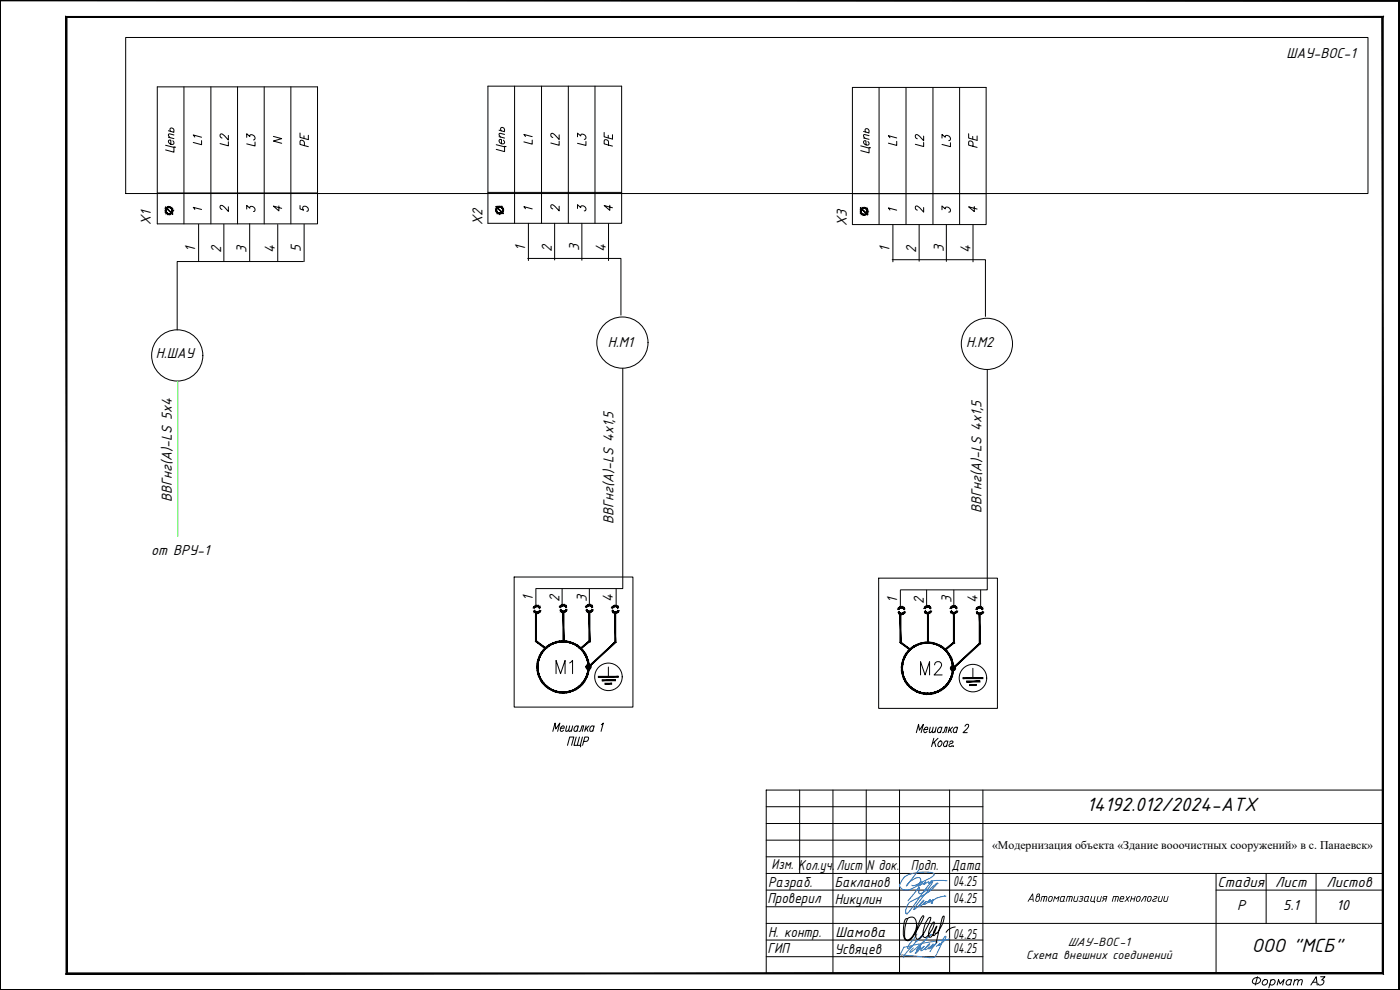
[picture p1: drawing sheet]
<svg xmlns="http://www.w3.org/2000/svg" width="420mm" height="297mm" viewBox="0 0 420 297" stroke-linecap="round" stroke-linejoin="round" font-family="sans-serif">
<!-- layer: 0 -->
<g fill="#000" stroke="#000" stroke-width=".3">
<path d="M176.6 200.1h.8l-.1 .3zM286 200.5h.8l-.1 .3z"/>
<path d="M0 .2h419.8zM0 .2h419.9z"/>
<path d="M419.8 .2v296.7zM419.9 .2v296.8z"/>
<path d="M50.7 62.1l.4 .2zM50.7 62.1l.4 .2zM50.3 62.2l.4-.1zM50.3 62.2l.4 .1zM50 62.4l.3-.2zM50 62.4l.4-.1zM50 62.4l.1 .2-.4 .2zM49.7 62.8l.4-.2zM49.7 62.8v.4zM49.9 62.9l-.2 .3zM49.7 63.2v.4zM49.8 63.2l-.1 .4zM49.7 63.6l.3 .4zM49.9 63.6l.1 .4zM50 64l.3 .2zM50.1 63.9l.2 .3zM50.4 64l.3 .3-.4-.1zM50.4 64l.3 .3zM50.7 64.1l.4 .1-.4 .1zM50.7 64.1l.4 .1v-.2zM51.1 64h.4l-.4 .2zM51.1 64h.4zM51.4 63.9l.3-.3zM51.6 63.6l-.2 .3 .3-.3zM51.8 63.2l-.1 .4h-.1zM51.6 63.2v.4l.2-.4zM51.7 62.8l.1 .4h-.2zM51.6 62.9v.3l.1-.4zM51.5 62.4l.2 .4-.1 .1zM51.5 62.4l.1 .5zM51.1 62.2l.3 .4zM51.1 62.2l.3 .4z"/>
<path d="M49.6 62.2l2.3 2zM49.7 62.1l2.2 2.1z"/>
<path d="M149.9 62h.5zM149.9 62l.4 .2zM149.5 62h.4zM149.5 62l.4 .1zM149.2 62.3l.4-.1zM149.2 62.3l.4-.1zM149.2 62.3l.1 .1-.3 .2zM149 62.6l.3-.2zM149 62.6l-.1 .4zM149.1 62.7l-.2 .3zM148.9 63l.1 .4zM149 63v.4zM149 63.4h.1l.1 .4zM149.1 63.4l.1 .4zM149.2 63.8l.3 .2zM149.3 63.7l.2 .3 .1-.1zM149.6 63.9l.3 .2-.4-.1zM149.6 63.9l.3 .2zM149.9 64h.5l-.5 .1zM149.9 64h.5zM150.3 63.9l.4-.1-.3 .2zM150.3 63.9l.4-.1zM150.6 63.7l.3-.3zM150.8 63.4l-.2 .3 .3-.3zM151 63l-.1 .4zM150.9 63l-.1 .4zM150.9 62.6l.1 .4zM150.8 62.7l.1 .3v-.4zM150.7 62.3l.1 .4zM150.7 62.3l.1 .4zM150.4 62l.3 .3-.1 .1zM150.4 62l.2 .4z"/>
<path d="M148.8 62l2.2 2zM148.8 62l2.2 2z"/>
<path d="M259.3 62.3l.5 .1zM259.3 62.3l.4 .3zM258.9 62.4l.4-.1zM258.9 62.4l.4 .1zM258.6 62.6h.4zM258.6 62.6h.4zM258.6 62.6l.1 .2-.3 .2zM258.4 63l.3-.2zM258.4 63l-.1 .4zM258.5 63.1l-.2 .3zM258.3 63.4l.1 .4zM258.4 63.4v.4zM258.4 63.8l.1-.1 .1 .5zM258.5 63.7l.1 .5zM258.6 64.2l.1-.2 .2 .4zM258.7 64l.2 .4zM259 64.2l.3 .3-.4-.1zM259 64.2l.3 .3zM259.3 64.3l.5 .1zM259.3 64.3l.5 .1zM259.7 64.2h.4zM259.7 64.2h.4zM260 64l.3-.2-.2 .4zM260.2 63.7l-.2 .3 .3-.2zM260.4 63.4l-.1 .4-.1-.1zM260.3 63.4l-.1 .3zM260.3 63v.4zM260.2 63.1l.1 .3v-.4zM260.1 62.6l.2 .4-.1 .1zM260.1 62.6l.1 .5zM259.8 62.4l.2 .4zM259.8 62.4l.2 .4z"/>
<path d="M258.2 62.4l2.2 2zM258.2 62.4l2.2 2z"/>
<path d="M160.1 183.3l.3-.1v.4zM160.4 183.2v.4l.2-.2zM160.6 183.4l.1 .5-.3-.3zM160.6 183.4l.1 .5 .2-.3zM160.9 183.6l.3 .4-.5-.1zM160.9 183.6l.3 .4v-.3zM161.2 183.7l.4 .2-.4 .1zM161.2 183.7l.4 .2-.1-.3zM161.5 183.6h.5l-.4 .3zM161.5 183.6h.5l-.2-.2zM161.8 183.4l.4-.1-.2 .3zM161.9 183.2l-.1 .2 .4-.1z"/>
<path d="M160.7 183.7v.2h.3zM160.7 183.7h.3v.2z"/>
<path d="M160.9 192.2l-.2 .2 3.1 2zM160.7 192.4l3.1 2-.2 .3z"/>
<path d="M160.7 183.8l.3 8.6v-8.6zM160.7 183.8l.3 8.6h-.3z"/>
<path d="M160.7 181.8l.5-.1v.3zM160.7 181.8l.2 .3 .3-.1zM160.4 182l.3-.2 .2 .3zM160.4 182l.2 .2 .3-.1zM160.4 182l.2 .2-.5 .2zM160.1 182.4l.3 .1 .2-.3z"/>
<path d="M162 182l.2 .4-.3 .1zM162 182l-.2 .2 .1 .3zM161.6 181.8l.4 .2-.2 .2zM161.6 181.8l-.1 .3 .3 .1zM161.2 181.7l.4 .1-.1 .3zM161.2 181.7v.3l.3 .1z"/>
<path d="M168.1 183.1l.2-.1-.1 .4zM168.3 183l-.1 .4 .2-.2zM168.2 183.4l.2-.2 .2 .4zM168.4 183.2l.2 .4 .1-.3zM168.7 183.3l.3 .4-.4-.1zM168.7 183.3l.3 .4v-.3zM169 183.4l.5 .2-.5 .1zM169 183.4l.5 .2-.1-.3zM169.4 183.3l.4 .1-.3 .2zM169.4 183.3l.4 .1-.2-.2zM169.6 183.2l.5-.2-.3 .4zM169.8 182.9l-.2 .3 .5-.2z"/>
<path d="M168.6 181.5l.4-.1v.3zM168.6 181.5l.1 .3 .3-.1zM168.2 181.8l.4-.3 .1 .3zM168.2 181.8l.2 .2 .3-.2zM168.2 181.8l.2 .2-.4 .1zM168 182.1l.3 .1 .1-.2z"/>
<path d="M169 183.5l.2 8.8v-8.8zM169 183.5l.2 8.8h-.2z"/>
<path d="M169.8 181.8l.3 .3-.3 .1zM169.8 181.8l-.2 .2 .2 .2zM169.5 181.5l.3 .3-.2 .2zM169.5 181.5l-.1 .3 .2 .2zM169 181.4l.5 .1-.1 .3zM169 181.4v.3l.4 .1z"/>
<path d="M175.9 183.1l.2-.1v.4zM176.1 183v.4l.2-.2zM176.1 183.4l.2-.2 .1 .4zM176.3 183.2l.1 .4 .2-.3zM176.6 183.3l.3 .4-.5-.1zM176.6 183.3l.3 .4v-.3zM176.9 183.4l.4 .2-.4 .1zM176.9 183.4l.4 .2-.1-.3zM177.2 183.3l.5 .1-.4 .2zM177.2 183.3l.5 .1-.2-.2zM177.5 183.2l.4-.2-.2 .4zM177.6 182.9l-.1 .3 .4-.2z"/>
<path d="M176.1 199.6l-.2 .2 .7 .3zM175.9 199.8l.7 .3h-.7zM175.9 200.1v.3l.7-.3z"/>
<path d="M176.4 181.5l.5-.1v.3zM176.4 181.5l.2 .3 .3-.1zM176.1 181.8l.3-.3 .2 .3zM176.1 181.8l.2 .2 .3-.2zM176.1 181.8l.2 .2-.4 .1zM175.9 182.1l.2 .1 .2-.2z"/>
<path d="M176.6 199.4v.7l.3-.7zM176.3 199.4h.3v.7zM176.1 199.6l.5 .5-.3-.7z"/>
<path d="M176.7 183.5l.3 9.1v-9.1zM176.7 183.5l.3 9.1h-.3z"/>
<path d="M174.3 194.7l2.8-2.2-.2-.3zM174.2 194.5l2.7-2.3-2.6 2.5z"/>
<path d="M177.7 181.8l.2 .3-.3 .1zM177.7 181.8l-.2 .2 .1 .2zM177.3 181.5l.4 .3-.2 .2zM177.3 181.5l-.1 .3 .3 .2zM176.9 181.4l.4 .1-.1 .3zM176.9 181.4v.3l.3 .1z"/>
<path d="M183.6 183.3l.3-.1v.4zM183.9 183.2v.4l.2-.2zM184.1 183.4l.1 .4-.3-.2zM184.1 183.4l.1 .4 .1-.2zM184.3 183.6l.4 .3-.5-.1zM184.3 183.6l.4 .3v-.3zM184.7 183.6l.4 .2-.4 .1zM184.7 183.6l.4 .2-.1-.2zM185 183.6h.5l-.4 .2zM185 183.6h.5l-.2-.2zM185.3 183.4l.4-.1-.2 .3zM185.4 183.2l-.1 .2 .4-.1z"/>
<path d="M184.2 181.8l.5-.1v.3zM184.2 181.8l.1 .3 .4-.1zM183.9 182l.3-.2 .1 .3zM183.9 182l.2 .2 .2-.1zM183.9 182l.2 .2-.5 .2zM183.6 182.4l.3 .1 .2-.3z"/>
<path d="M176.7 200.2l8.1-7.4-.2-.2zM176.5 200l8.1-7.4-7.9 7.6z"/>
<path d="M184.5 183.8l.3 9v-9zM184.5 183.8l.3 9h-.3z"/>
<path d="M185.5 182l.1 .3-.2 .1zM185.5 182l-.2 .2 .1 .2zM185.1 181.8l.4 .2-.2 .2zM185.1 181.8l-.1 .3 .3 .1zM184.7 181.7l.4 .1-.1 .3zM184.7 181.7v.3l.3 .1z"/>
<path d="M269.5 183.7l.3-.1-.1 .4zM269.8 183.6l-.1 .4 .3-.2zM269.7 184l.3-.2 .1 .5zM270 183.8l.1 .5 .2-.3zM270.3 184l.3 .3h-.5zM270.3 184l.3 .3v-.2zM270.6 184.1l.4 .2h-.4zM270.6 184.1l.4 .2-.1-.3zM270.9 184h.5l-.4 .3zM270.9 184h.5l-.3-.2zM271.1 183.8l.5-.1-.2 .3zM271.3 183.5l-.2 .3 .5-.1z"/>
<path d="M270.1 184.1v.2h.3zM270.1 184.1h.3v.2z"/>
<path d="M270.3 192.6l-.2 .2 3.1 2zM270.1 192.8l3.1 2-.2 .2z"/>
<path d="M270.1 184.1l.3 8.7v-8.7zM270.1 184.1l.3 8.7h-.3z"/>
<path d="M270.1 182.1h.5v.3zM270.1 182.1l.2 .3h.3zM269.7 182.4l.4-.3 .2 .3zM269.7 182.4l.3 .2 .3-.2zM269.7 182.4l.3 .2-.5 .1zM269.5 182.7l.3 .2 .2-.3z"/>
<path d="M271.4 182.4l.2 .3-.3 .1zM271.4 182.4l-.3 .2 .2 .2zM271 182.1l.4 .3-.3 .2zM271 182.1l-.1 .3 .2 .2zM270.6 182.1h.4l-.1 .3zM270.6 182.1v.3h.3z"/>
<path d="M277.5 183.5l.2-.2-.1 .5zM277.7 183.3l-.1 .5 .2-.3zM277.6 183.8l.2-.3 .2 .5zM277.8 183.5l.2 .5 .1-.3zM278.1 183.7l.3 .4-.4-.1zM278.1 183.7l.3 .4v-.3zM278.4 183.8l.5 .2-.5 .1zM278.4 183.8l.5 .2-.1-.3zM278.8 183.7l.4 .1-.3 .2zM278.8 183.7l.4 .1-.2-.3zM279 183.5l.4-.1-.2 .4zM279.2 183.3l-.2 .2 .4-.1z"/>
<path d="M278 181.9l.4-.1v.3zM278 181.9l.1 .3 .3-.1zM277.6 182.1l.4-.2 .1 .3zM277.6 182.1l.2 .3 .3-.2zM277.6 182.1l.2 .3-.4 .1zM277.4 182.5l.3 .1 .1-.2z"/>
<path d="M278.3 183.8l.3 8.8v-8.8zM278.3 183.8l.3 8.8h-.3z"/>
<path d="M279.2 182.1l.2 .3-.2 .2zM279.2 182.1l-.2 .3 .2 .2zM278.9 181.9l.3 .2-.2 .3zM278.9 181.9l-.1 .3 .2 .2zM278.4 181.8l.5 .1-.1 .3zM278.4 181.8v.3l.4 .1z"/>
<path d="M285.2 183.5l.3-.2v.5zM285.5 183.3v.5l.2-.3zM285.5 183.8l.2-.3 .1 .5zM285.7 183.5l.1 .5 .2-.3zM286 183.7l.3 .4-.5-.1zM286 183.7l.3 .4v-.3zM286.3 183.8l.4 .2-.4 .1zM286.3 183.8l.4 .2-.1-.3zM286.6 183.7l.5 .1-.4 .2zM286.6 183.7l.5 .1-.2-.3zM286.9 183.5l.4-.1-.2 .4zM287 183.3l-.1 .2 .4-.1z"/>
<path d="M285.8 181.9l.5-.1v.3zM285.8 181.9l.2 .3 .3-.1zM285.5 182.1l.3-.2 .2 .3zM285.5 182.1l.2 .3 .3-.2zM285.5 182.1l.2 .3-.5 .1zM285.2 182.5l.3 .1 .2-.2z"/>
<path d="M286.1 183.9l.3 9.1v-9.1zM286.1 183.9l.3 9.1h-.3z"/>
<path d="M283.7 195.1l2.8-2.2-.2-.3zM283.5 194.8l2.8-2.2-2.6 2.5z"/>
<path d="M287.1 182.1l.2 .3-.3 .2zM287.1 182.1l-.2 .3 .1 .2zM286.7 181.9l.4 .2-.2 .3zM286.7 181.9l-.1 .3 .3 .2zM286.3 181.8l.4 .1-.1 .3zM286.3 181.8v.3l.3 .1z"/>
<path d="M293 183.7l.3-.2-.1 .5zM293.3 183.5l-.1 .5 .3-.2zM293.2 184l.3-.2 .1 .4zM293.5 183.8l.1 .4 .1-.2zM293.7 184l.3 .3-.4-.1zM293.7 184l.3 .3v-.3zM294 184l.5 .2-.5 .1zM294 184l.5 .2-.2-.2zM294.3 184h.6l-.4 .2zM294.3 184h.6l-.3-.2zM294.6 183.8l.5-.1-.2 .3zM294.8 183.5l-.2 .3 .5-.1z"/>
<path d="M293.6 182.1h.4v.3zM293.6 182.1l.1 .3h.3zM293.2 182.4l.4-.3 .1 .3zM293.2 182.4l.3 .2 .2-.2zM293.2 182.4l.3 .2-.5 .1zM293 182.7l.3 .1 .2-.2z"/>
<path d="M286.1 200.6l8.1-7.4-.2-.2zM285.9 200.4l8.1-7.4-7.9 7.6z"/>
<path d="M293.9 184.2l.3 9v-9zM293.9 184.2l.3 9h-.3z"/>
<path d="M294.9 182.4l.2 .3-.3 .1zM294.9 182.4l-.3 .2 .2 .2zM294.5 182.1l.4 .3-.3 .2zM294.5 182.1l-.2 .3 .3 .2zM294 182.1h.5l-.2 .3zM294 182.1v.3h.3z"/>
<path d="M175.9 200.4l.2 .2 .5-.5zM176.6 200.1l-.3 .7-.2-.2zM176.6 200.1l-.3 .7 .3 .1z"/>
<path d="M176.6 200.1v.8l.3-.1zM176.6 200.1l.5 .5-.2 .2zM176.6 200.1l.5 .5 .2-.2z"/>
<path d="M176.8 200.1l-.1 1.1h-.3zM176.4 200.1v1.1l.4-1.1zM176.7 199l.1 1.1h-.4zM176.4 199v1.1l.3-1.1zM176.4 197.9l.3 1.1h-.3zM176.1 198l.3 1v-1.1zM176.1 196.9l.3 1-.3 .1zM175.8 197l.3 1v-1.1zM175.5 195.9l.6 1-.3 .1zM175.3 196.1l.5 .9-.3-1.1zM174.9 195l.6 .9-.2 .2zM174.6 195.2l.7 .9-.4-1.1zM174.1 194.2l.8 .8-.3 .2zM174.1 194.2l-.2 .3 .7 .7zM173.2 193.5l.9 .7-.2 .3zM173.2 193.5l-.2 .3 .9 .7zM172.2 193l1 .5-.2 .3zM172.2 193l-.1 .3 .9 .5zM171.2 192.6l1 .4-.1 .3zM171.2 192.6l-.1 .3 1 .4zM170.1 192.4l1.1 .2-.1 .3zM170.1 192.4l-.1 .3 1.1 .2zM169 192.3l1.1 .1-.1 .3zM169 192.3v.3l1 .1zM167.9 192.4l1.1-.1v.3zM167.9 192.4v.3l1.1-.1zM166.8 192.6l1.1-.2v.3zM166.8 192.6v.3l1.1-.2zM165.7 193l1.1-.4v.3zM165.7 193l.2 .3 .9-.4zM164.8 193.5l.9-.5 .2 .3zM164.8 193.5l.1 .3 1-.5zM163.9 194.2l.9-.7 .1 .3zM163.9 194.2l.1 .3 .9-.7zM163.9 194.2l.1 .3-.9 .5zM163.1 195l.2 .2 .7-.7zM163.1 195l.2 .2-.9 .7zM162.4 195.9l.2 .2 .7-.9zM162.4 195.9l.2 .2-.7 .8zM162.6 196.1l-.7 .8 .2 .1zM161.9 196.9l.2 .1-.6 .9zM162.1 197l-.6 .9 .3 .1zM161.5 197.9l.3 .1-.6 1zM161.8 198l-.6 1h.3zM161.2 199h.3l-.3 1.1zM161.5 199l-.3 1.1h.3zM161.2 200.1h.3l-.3 1.1zM161.5 200.1l-.3 1.1h.3zM161.2 201.2h.3v1.1zM161.5 201.2v1.1l.3-.1zM161.5 202.3l.3-.1 .1 1.2zM161.8 202.2l.1 1.2 .2-.2zM161.9 203.4l.2-.2 .3 1.1zM162.1 203.2l.3 1.1 .2-.1zM162.4 204.3l.2-.1 .5 1zM162.6 204.2l.5 1 .2-.2zM163.3 205l.6 1-.8-.8zM163.3 205l.6 1 .1-.2zM164 205.8l.8 .9-.9-.7zM164 205.8l.8 .9 .1-.3zM164.9 206.4l.8 .8-.9-.5zM164.9 206.4l.8 .8 .2-.2zM165.9 207l.9 .6-1.1-.4zM165.9 207l.9 .6v-.3zM166.8 207.3l1.1 .5-1.1-.2zM166.8 207.3l1.1 .5v-.3zM167.9 207.5l1.1 .4-1.1-.1zM167.9 207.5l1.1 .4v-.3zM169 207.6l1.1 .2-1.1 .1zM169 207.6l1.1 .2-.1-.3zM170 207.5l1.2 .1-1.1 .2zM170 207.5l1.2 .1-.1-.3zM171.1 207.3l1.1-.1-1 .4zM171.1 207.3l1.1-.1-.1-.2zM172.1 207l1.1-.3-1 .5zM172.1 207l1.1-.3-.2-.3zM173 206.4l1.1-.4-.9 .7zM173 206.4l1.1-.4-.2-.2zM173.9 205.8l1-.6-.8 .8zM173.9 205.8l1-.6-.3-.2zM174.6 205l.9-.7-.6 .9zM175.3 204.2l-.7 .8 .9-.7zM175.3 204.2l.8-.8-.6 .9zM175.8 203.2l-.5 1 .8-.8zM176.4 202.3l-.3 1.1-.3-.2zM176.1 202.2l-.3 1 .6-.9zM176.7 201.2l-.3 1.1-.3-.1zM176.4 201.2l-.3 1 .6-1z"/>
<path d="M176.6 200.1h.8l-.1-.3zM176.6 200.1l.5-.5 .2 .2zM176.9 199.4l-.3 .7 .5-.5z"/>
<path d="M179.6 202.9v.3l5.9-.3zM179.6 203.2l5.9-.3v.3z"/>
<path d="M180.7 203.9v.3l4-.3zM180.7 204.2l4-.3v.3z"/>
<path d="M181.6 205v.3l2-.3zM181.6 205.3l2-.3v.3z"/>
<path d="M286 200.5v.7h.3zM286 200.5l.5 .5-.2 .2zM286 200.5l.5 .5 .2-.2z"/>
<path d="M286.2 200.5l-.1 1.1-.3-.1zM285.8 200.5v1l.4-1zM286.1 199.4l.1 1.1h-.4zM285.8 199.4v1.1l.3-1.1zM285.8 198.3l.3 1.1h-.3zM285.5 198.4l.3 1v-1.1zM285.5 197.3l.3 1-.3 .1zM285.2 197.4l.3 1v-1.1zM284.9 196.3l.6 1-.3 .1zM284.6 196.5l.6 .9-.3-1.1zM284.3 195.4l.6 .9-.3 .2zM284 195.6l.6 .9-.3-1.1zM283.5 194.6l.8 .8-.3 .2zM283.3 194.8l.7 .8-.5-1zM282.6 193.9l.9 .7-.2 .2zM282.6 193.9l-.2 .3 .9 .6zM281.6 193.4l1 .5-.2 .3zM281.6 193.4l-.1 .3 .9 .5zM280.5 193l1.1 .4-.1 .3zM280.5 193v.3l1 .4zM279.5 192.8l1 .2v.3zM279.5 192.8l-.1 .3 1.1 .2zM278.3 192.7l1.2 .1-.1 .3zM278.3 192.7v.3l1.1 .1zM277.2 192.8l1.1-.1v.3zM277.2 192.8l.1 .3 1-.1zM276.1 193l1.1-.2 .1 .3zM276.1 193l.1 .3 1.1-.2zM275.1 193.4l1-.4 .1 .3zM275.1 193.4l.2 .3 .9-.4zM274.2 193.9l.9-.5 .2 .3zM274.2 193.9l.1 .3 1-.5zM273.3 194.6l.9-.7 .1 .3zM273.3 194.6l.1 .2 .9-.6zM273.3 194.6l.1 .2-.9 .6zM272.5 195.4l.2 .2 .7-.8zM272.5 195.4l.2 .2-.9 .7zM271.8 196.3l.2 .2 .7-.9zM271.8 196.3l.2 .2-.7 .8zM272 196.5l-.7 .8 .2 .1zM271.3 197.3l.2 .1-.6 .9zM271.5 197.4l-.6 .9 .2 .1zM270.9 198.3l.2 .1-.5 1zM271.1 198.4l-.5 1h.3zM270.6 199.4h.3l-.3 1.1zM270.9 199.4l-.3 1.1h.2zM270.6 200.5h.2l-.2 1.1zM270.8 200.5l-.2 1.1 .3-.1zM270.6 201.6l.3-.1v1.2zM270.9 201.5v1.2l.2-.1zM270.9 202.7l.2-.1 .2 1.1zM271.1 202.6l.2 1.1 .2-.1zM271.3 203.7l.2-.1 .3 1.1zM271.5 203.6l.3 1.1 .2-.2zM271.8 204.7l.2-.2 .5 1.1zM272 204.5l.5 1.1 .2-.2zM272.5 205.6l.2-.2 .6 1zM272.7 205.4l.6 1 .1-.3zM273.4 206.1l.8 .9-.9-.6zM273.4 206.1l.8 .9 .1-.2zM274.3 206.8l.8 .8-.9-.6zM274.3 206.8l.8 .8 .2-.3zM275.3 207.3l.8 .7-1-.4zM275.3 207.3l.8 .7 .1-.3zM276.2 207.7l1 .5-1.1-.2zM276.2 207.7l1 .5 .1-.3zM277.3 207.9l1 .4-1.1-.1zM277.3 207.9l1 .4v-.3zM278.3 208l1.2 .2-1.2 .1zM278.3 208l1.2 .2-.1-.3zM279.4 207.9l1.1 .1-1 .2zM279.4 207.9l1.1 .1v-.3zM280.5 207.7l1.1-.1-1.1 .4zM280.5 207.7l1.1-.1-.1-.3zM281.5 207.3l1.1-.3-1 .6zM281.5 207.3l1.1-.3-.2-.2zM282.4 206.8l1.1-.4-.9 .6zM282.4 206.8l1.1-.4-.2-.3zM283.3 206.1l1-.5-.8 .8zM284 205.4l-.7 .7 1-.5zM284 205.4l.9-.7-.6 .9zM284.6 204.5l-.6 .9 .9-.7zM284.6 204.5l.9-.8-.6 1zM285.2 203.6l-.6 .9 .9-.8zM285.8 202.7l-.3 1-.3-.1zM285.5 202.6l-.3 1 .6-.9zM286.1 201.6l-.3 1.1-.3-.1zM285.8 201.5l-.3 1.1 .6-1z"/>
<path d="M286 200.5h.8l-.1-.3zM286.5 200l.2 .2-.7 .3zM286.3 199.8l-.3 .7 .5-.5z"/>
<path d="M289 203.3v.3l6-.3zM289 203.6l6-.3v.3z"/>
<path d="M290.1 204.3v.3l4-.3zM290.1 204.6l4-.3v.3z"/>
<path d="M291 205.4v.3l2-.3zM291 205.7l2-.3v.3z"/>
<path d="M.1 .2l-.1 296.8zM0 .2v296.8z"/>
<path d="M19.8 4.9v287.3l.3-.3zM19.8 4.9l.3 .3v286.7zM19.8 4.9l.3 .3 395-.3zM20.1 5.2l395-.3-.3 .3zM415.1 4.9l-.3 .3 .3 287zM414.8 5.2l.3 287-.3-.3zM19.8 292.2h395.3l-.3-.3zM19.8 292.2l.3-.3h394.7z"/>
<path d="M.1 296.9l419.8 .1zM.1 296.9l419.8 .1z"/>
</g>
<g fill="none" stroke="#000" stroke-width=".3">
<path d="M37.7 11.2h372.8v46.9h-372.8zM47.2 26.1h48.1v41.1h-48.1zM55.2 26.1v41.1M63.3 26.1v41.1M71.3 26.1v41.1M79.3 26.1v41.1M87.3 26.1v41.1M146.4 25.9h40.2v41.1h-40.2zM154.4 25.9v41.1M162.5 25.9v41.1M170.6 25.9v41.1M178.6 25.9v41.1"/>
<path d="M255.8 26.2h40.2v41.2h-40.2zM263.8 26.2v41.2M271.9 26.2v41.2M280 26.2v41.2M288 26.2v41.2M47.2 57.9h48.1M146.4 57.7h40.2M255.8 58.1h40.2M154.3 173.1h35.6v39.1h-35.6zM263.7 173.5h35.6v39h-35.6zM176.9 192.6h.1M184.7 192.8h.1"/>
<path d="M286.3 193h.1M294 193.2h.1M182.6 200.1v3M292 200.5v3M272.2 275.6l-.3 .1a7.5 7.5 0 0 0-.2 6.3 1.84 1.84 0 0 0 2.3-1.3 4.7 4.7 0 0 0 .4-5.3 1.59 1.59 0 0 0-2.5 1.3l-.4 2.3a3.2 3.2 0 0 0 .7 3.2 1.92 1.92 0 0 0 2-1.4l2.6-4.6 .4-1.3-.2-.1-.3 .3a12.7 12.7 0 0 0-1.9 5.6 .75 .75 0 0 0 .3 1 .75 .75 0 0 0 1-.3l1.4-1.9 1.6-3.2a.61 .61 0 0 0 0-1.1 6.5 6.5 0 0 0-1.9 5.9 1.39 1.39 0 0 0 1.7-1 5.4 5.4 0 0 0 1.5-3.4l-.1-.1a4.9 4.9 0 0 0-1.5 4.5l.3 .1a4.7 4.7 0 0 0 2-3.3l-.1 .1a3.8 3.8 0 0 0-.9 2.7h.3l.6-.8v.2l.3-.2 1-1.6 .8-1.7 .2-1.7a1.19 1.19 0 0 0-.7 1.2l-1.6 6.8M286.7 278.1l-1.5 .5-1.3 1.1"/>
<circle cx="50.7" cy="63.2" r="1"/>
<circle cx="149.9" cy="63" r="1.01"/>
<circle cx="259.3" cy="63.4" r="1.01"/>
<circle cx="182.6" cy="203.1" r="4.1"/>
<circle cx="292" cy="203.5" r="4.1"/>
</g>
<path d="M51.7 63.2l-.1 .4M151 63l-.2 .4M260.3 63.4l-.1 .4" fill="none" stroke="#fff" stroke-width=".3"/>
<g fill="#fff" stroke="#fff" stroke-width=".3">
<path d="M49.9 62.6l-.2 .6zM49.9 62.6l-.1 1zM49.9 62.6l-.1 1 .2-1.1zM50 62.5l-.1 1.3zM50 62.5l-.1 1.3zM50.1 62.4l-.1 1.5zM50.1 62.4l-.1 1.5zM50.2 62.3l-.1 1.7zM50.2 62.3l-.1 1.7zM50.3 62.3l-.1 1.8zM50.3 62.3l-.1 1.8zM50.4 62.3l-.1 1.8zM50.4 62.3l-.1 1.8zM50.5 62.2l-.1 2zM50.5 62.2l-.1 2zM50.6 62.2l-.2 2zM50.6 62.2l-.1 2zM50.7 62.2l-.1 2zM50.7 62.2l-.1 2zM50.8 62.2l-.2 2zM50.8 62.2l-.1 2zM50.9 62.2l-.2 2zM50.9 62.2l-.1 2zM51 62.3l-.2 1.9zM51 62.3l-.1 1.9zM51.1 62.3l-.2 1.9zM51.1 62.3l-.1 1.9zM51.2 62.3l-.2 1.9zM51.2 62.3l-.1 1.8zM51.3 62.4l-.2 1.7zM51.3 62.4l-.1 1.7zM51.4 62.5l-.2 1.6zM51.4 62.5l-.1 1.5zM51.5 62.6l-.2 1.4zM51.5 62.6l-.1 1.3zM51.6 62.8l-.2 1.1zM51.6 62.8l-.1 1zM51.7 63.2l-.2 .6z"/>
<path d="M149.1 62.4l-.2 .6zM149.1 62.4v1l-.2-.4zM149.2 62.3l-.1 1.1zM149.2 62.3l-.1 1.3zM149.2 62.3l-.1 1.3 .3-1.4zM149.4 62.2l-.2 1.5zM149.4 62.2l-.2 1.5zM149.4 62.2v1.6zM149.4 62.2v1.6l.2-1.7zM149.6 62.1l-.2 1.8zM149.6 62.1l-.2 1.8zM149.6 62.1v1.9zM149.6 62.1v1.9zM149.7 62l-.1 2zM149.7 62l-.1 2zM149.9 62l-.3 2zM149.9 62l-.2 2zM149.9 62v2zM149.9 62v2zM150 62l-.1 2zM150 62l-.1 2zM150.2 62l-.3 2zM150.2 62l-.2 2zM150.2 62.1l-.2 1.9zM150.2 62.1v1.9zM150.3 62.1l-.1 1.9zM150.3 62.1l-.1 1.9zM150.5 62.2l-.3 1.8zM150.5 62.2l-.2 1.8zM150.5 62.2l-.2 1.8zM150.5 62.2v1.7zM150.7 62.3l-.2 1.6zM150.7 62.3l-.2 1.5zM150.7 62.4l-.2 1.4zM150.7 62.4v1.3zM150.8 62.6l-.1 1.1zM150.8 62.6l-.1 1 .3-.6zM151 63l-.3 .6z"/>
<path d="M258.5 62.8l-.2 .6zM258.5 62.8l-.1 1-.1-.4zM258.7 62.7l-.3 1.1zM258.7 62.7l-.2 1.3zM258.7 62.7l-.2 1.3zM258.7 62.6v1.5zM258.7 62.6v1.5zM258.8 62.6l-.1 1.6zM258.8 62.6l-.1 1.6 .3-1.7zM259 62.5l-.2 1.7zM259 62.5l-.2 1.7zM259 62.4v1.9zM259 62.4v1.9zM259.1 62.4l-.1 2zM259.1 62.4l-.1 2zM259.2 62.4l-.2 2zM259.2 62.4l-.1 2zM259.3 62.4l-.2 2zM259.3 62.4l-.1 2zM259.4 62.4l-.2 2zM259.4 62.4l-.1 2zM259.5 62.4l-.2 2zM259.5 62.4l-.1 2zM259.6 62.4l-.2 2zM259.6 62.4l-.1 2zM259.8 62.5l-.3 1.9zM259.8 62.5l-.2 1.9zM259.8 62.6l-.2 1.8zM259.8 62.6v1.7zM259.9 62.6l-.1 1.7zM259.9 62.6l-.1 1.6zM260.1 62.7l-.3 1.5zM260.1 62.7l-.2 1.5zM260.1 62.8l-.2 1.4zM260.1 62.8v1.3zM260.2 63l-.1 1.1zM260.2 63l-.1 1 .2-.6zM260.3 63.4l-.2 .6z"/>
</g>
<!-- layer: SYMS -->
<g fill="none" stroke="#000" stroke-width=".3">
<path d="M59.6 67.3v11.2M67.2 67.3v11M74.9 67.1v11.2M83.4 67.4v10.9M91.1 78.5h-37.9v20.5M91.3 67.3v11.2M158.4 77.5h28v17.1M158.6 67v11.2M166.5 67v11M174.6 67v11.1M182.6 67.1v11.1M267.8 77.9h27.9v17"/>
<path d="M268 67.4v11.2M275.8 67.4v11M284 67.4v11M292 67.5v11.1M186.9 110.5v66.1h-26M296.3 110.9v66.1h-26M160.8 176.7v5M168.7 176.7v4.9M176.9 176.7v4.9M184.9 176.7v4.9M270.2 177.1v5M278.1 177.1v4.8"/>
<path d="M286.3 177.1v4.9M294.3 177.1v4.9M165.9 219.4l.7-2.5 .2 1.8 1.2-1.8-.7 2.5M168.2 218.5h1.1l-.1-.6a.9 .9 0 0 0-1 .4 .9 .9 0 0 0 .2 1.1l.7-.3M170.1 217.8l-.3 1.6h.5l.4-.4M171 217.8l-.3 1.6h.5l.4-.4M171.9 217.8l-.5 1.6M173.5 218.1l-.1-.2a.93 .93 0 0 0-1 .5 .93 .93 0 0 0 .1 1l.7-.3M173.6 217.8l-.5 1.6M173.8 219.4h.4l.5-1.6h.5l-.4 1.6M175.9 217.8l-.4 1.6M176.1 218.5l.3 .9"/>
<path d="M176.8 217.8l-1.2 1.2M178.2 218.1l-.1-.2a.91 .91 0 0 0-1 .5 .91 .91 0 0 0 .1 1l.8-.3M178.3 217.8l-.4 1.6M180.5 217.5l.6-.6-.7 2.5M275 219.8l.7-2.5 .2 1.8 1.2-1.8-.7 2.5M277.3 218.9h1.1v-.5a.79 .79 0 0 0-1.1 .4 .79 .79 0 0 0 .5 1l.4-.3M279.2 218.2l-.3 1.5 .3 .1 .6-.4M280.1 218.2l-.3 1.5 .3 .1 .6-.4M281 218.2l-.5 1.6M282.6 218.5l-.1-.2a.93 .93 0 0 0-1 .4 .93 .93 0 0 0 .1 1.1l.7-.3M282.7 218.2l-.5 1.6M282.9 219.8l.4-.1 .5-1.5h.5l-.5 1.6"/>
<path d="M285 218.2l-.4 1.6M285.2 218.9l.3 .9M285.9 218.2l-1.2 1.2M287.3 218.5l-.1-.2a.82 .82 0 0 0-1 .5 .82 .82 0 0 0 .4 1l.5-.3M287.4 218.2l-.4 1.6M289.6 217.9a.54 .54 0 0 1 .6-.6 .54 .54 0 0 1 .5 .7l-1.7 1.8h1.3M170.3 223.6l.7-2.5h1.2l-.7 2.5M172.9 221.1l-.6 2.5h2l-.1 .5M173.9 221.1l-.7 2.5M174.8 221.1l-.6 2.5M175.2 222.4l1.1-.1 .4-.7-.1-.4-1.1-.1-.7 2.5M280.2 221.5l-.6 2.5"/>
<path d="M280.4 222.6l.4 1.4M281.5 221.5l-1.7 1.7M281.7 222.7l.5-.4a.84 .84 0 0 1 .4 1.1 .84 .84 0 0 1-1 .5l-.1-.6zM284.4 222.7l-.1-.3a.84 .84 0 0 0-1 .6 .84 .84 0 0 0 .4 1l.4-.4M284.5 222.3l-.4 1.7M285 222.7a.63 .63 0 0 1 1-.3l-.1 .5-1 .4-.1 .6a.59 .59 0 0 0 .9-.3M286.1 223.8l-.1 .2 .1-.1"/>
<circle cx="53.2" cy="106.6" r="7.7"/>
<circle cx="186.8" cy="102.8" r="7.7"/>
<circle cx="296.2" cy="103.2" r="7.7"/>
</g>
<!-- layer: G -->
<path d="M53.3 114.4v46.5" fill="none" stroke="#0f0" stroke-width=".3"/>
<!-- layer: SHTAMP -->
<g fill="none" stroke="#000" stroke-width=".3">
<path d="M230 237.1h185v54.9h-185zM240 237.1v25M250 237.1v54.9M260 237.1v25M270 237.1v54.9M285 237.1v54.9M295 237.1v54.9M230 247.1h185M230 242h65M230 252.1h65M230 257.1h65M230 277.1h185"/>
<path d="M230 262.1h185M230 267.1h65M230 272.1h65M365 267.1h50M365 262.1v29.9M380 262.1v15M395 262.1v15M230 282.1h65M230 287h65"/>
</g>
<g fill="#000">
<path d="M334.1 268.8l1.6 .1 .1 .4-.4 1.3-.2-.2 .2-1.3h-.3l-.5 1.5-.2-.1 .4-1.4h-.5l-.4 1.4h-.2zM337.9 268.8l.5 .7 .8-.6-.7 .8 .2 .9-.4-.7-.6 .7-.2-.1 .7-.8zM339.6 268.8h.2l-.2 .8h.8l.2-.7h.2l-.4 1.7-.3-.1 .2-.7h-.7l-.2 .7h-.3zM343.4 268.9h.7l-.4 1.6h-.2l.3-1.4h-.3l-1 1.5zM346.2 269l1.1-.1v.4l-.2 .3-1 .5v.2l.8-.1a.24 .24 0 0 1 0 .4 .24 .24 0 0 1-.3-.1h-.7l-.1-.5 1.2-.6 .1-.3-.9 .1zM347.8 268.8l.2 .1-.2 1.4h.6l.4-1.4 .2-.1-.4 1.8h-.9l-.2-.3zM349.5 268.8l.2 .1-.2 1.4h.6l.4-1.4 .2-.1-.5 1.8h-.8l-.3-.3z"/>
<path d="M331 269l1.3-.1-.4 1.7-.2-.1 .2-.7h-.3l-.8 .8-.2-.1 .6-.7-.3-.3zM331.3 269.1v.5h.6l.1-.5z"/>
<path d="M336.5 269.1l-.2 .5h.8v-.5zM336.3 269l.8-.2 .3 .3-.1 .7h-1l-.1 .3 .1 .2h.8v.3h-.9l-.3-.3z"/>
<path d="M341.2 269l.9-.2 .2 .3-.2 1.1-.3 .3h-.6l-.3-.3zM341.5 269.1l-.3 .8 .1 .4 .6-.2 .2-.7-.1-.3z"/>
<path d="M344.5 269.1l.9-.3 .3 .4-.2 .9-.4 .4-.5 .1-.4-.3zM344.8 269.1l-.3 .8 .1 .4 .6-.2 .2-.7-.1-.3z"/>
</g>
<path d="M273.8 283.9a8.8 8.8 0 0 0-2.6 3.1v.3M274.1 284.4l-.8 .7-.2 .6a27.2 27.2 0 0 0 6-5l.4-.3a16.4 16.4 0 0 0-4.2 4.4l-.2 .4 .9-1h.3l-.1 .4-1.5 1.5 1.1-1.8 .5-.2-.3 .7 1.3-.9-.9 1.3a5.1 5.1 0 0 0 2.6-2l-.7 .5-.7 1.1a3.4 3.4 0 0 0 2.5-1.5l-1.4 1.3a3.9 3.9 0 0 0 2.5-1.9l-2.1 2.8M275.2 280.2l-2.6 3.5-.2 .9a4.3 4.3 0 0 0 2.6-2.2l1.3-1.4 .6-.1-2.1 1.7M284.9 281.5a2.31 2.31 0 0 1-2.3 .6l-4.9 .8-6.4 1.3-1 2.1v.3l8.3 .7a2.08 2.08 0 0 0 2.8-1.7l1.6-3.8 .8-.9a2.77 2.77 0 0 1-1.8 2.6l-.3 .2 .4-.6-1.1 .9" fill="none" stroke="#3481b8" stroke-width=".3"/>
<!-- layer: 0 -->
<g fill="none" stroke="#2776bb" stroke-width=".3">
<path d="M271.1 263.5a3.8 3.8 0 0 0-1.1 2.5l.9 .8M273.1 262.3l4-.6a4 4 0 0 1 3.3 .6l-.1 .2M273.1 262.3l-.9 .3-1.1 .9M273.6 265.6l.2 .1M275.3 265.7a5 5 0 0 1-4.4 1.2M275.4 265.7l.2 .1M275.9 265l-.5 .7M276 260.8l-4 5 1-1.3 1.6-.9M276.1 263.5a1.3 1.3 0 0 1-.5 1.9l-.3 .3M276.1 263.4l-.6-.1-.8 .3M276.4 264.6l-.5 .4M276.7 264.7l.1 .1"/>
<path d="M276.7 264.7h-.1a.54 .54 0 0 0-.5 .8l1.7-.8M276.8 264.8l-.4 .6-.9 .5M277.3 265.3l.1 .1M277.8 264.6v.1M277.8 264.6l-.5 .7M278.6 264.6l-1.2 .7M278.7 264.6l.1 .2M278.7 265h.3M278.8 263.6l-3.9 1.9-1.1 .2M278.8 264.7v.2M279.4 264.8l-.4 .2M279.6 264.3l-.2 .5"/>
<path d="M279.8 264.3h-.2M280.4 262.5l-1.5 1.1M284.2 264.3h-4.4"/>
</g>
<g fill="none" stroke="#2956c7" stroke-width=".3">
<path d="M272.3 274.2h-.1M274.3 272.9h.1M275.9 266.7l-.2 .8a.5 .5 0 0 0 .2 .6 .5 .5 0 0 0 .7-.1h.2M275.9 266.7l-.1-.5-3.3 4.1M276 271.8l.1 .1M276.2 271.9h-.1M277.2 270.2l-1.1 1.1-.1 .6M277.2 270.1v.1M277.3 271l-.2 .3h.4M277.3 270.2l-1.5 1.5a1.97 1.97 0 0 1-1.5 1.2M277.7 270.6l-.4 .4M277.9 270.5l-.2 .1"/>
<path d="M277.9 270.5h.1M278 270.5l-1.8 1.4M278.5 270.7v.1M278.5 270.8h.1M278.5 270.6v.1M278.9 270.1l-.4 .5M279 270l-.1 .1M279 270.6l-.5 .2M279.1 270h.1M279.1 270h-.1M279.2 270l-1.7 1.3M279.6 270.6l-.2 .3h.4"/>
<path d="M279.7 270.2l-.7 .4M279.7 270.2l.4-.3-.3 1M279.9 264.7a6.7 6.7 0 0 1-3.2 3.3M279.9 264.6h-.1a20.6 20.6 0 0 0-4.5 5.6l-3.1 4M281 265.1a27.6 27.6 0 0 0-6.7 7.7v.1M281.2 265h.1M281.2 265l-.1 .1M281.3 265h-.1M281.3 269.4l-1.7 1.2M281.3 265a11.8 11.8 0 0 1-5.7 4.3l-2.2 1.1a3.4 3.4 0 0 0-1.5 3.7l.3 .1M283.5 268.9h.4M283.5 268.8l-2.2 .6"/>
</g>
<!-- layer: G -->
<path d="M0 .1h419.9v296.9h-419.9z" fill="none" stroke="#000" stroke-width=".3"/>
<text font-size="7.9" x="275.2" y="203.9">M2</text>
<text font-size="7.5" x="165.8" y="203.2">M1</text>
<text font-size="7.1" x="374.6" y="297.7">Формат А3</text>
<text font-size="6.6" x="53.6" y="46.9" transform="rotate(-90 53.6 46.9)">Цепь</text>
<g font-size="6.2">
<text x="152.8" y="46.6" transform="rotate(-90 152.8 46.6)">Цепь</text>
<text x="184.9" y="45.2" transform="rotate(-90 184.9 45.2)">PE</text>
<text x="262.1" y="47.3" transform="rotate(-90 262.1 47.3)">Цепь</text>
<text x="326.2" y="243.4">14192.012/2024-АТХ</text>
<text x="375.7" y="285.8">ООО &quot;МСБ&quot;</text>
</g>
<g font-size="5.7">
<text x="61.4" y="44.8" transform="rotate(-90 61.4 44.8)">L1</text>
<text x="69.5" y="45.2" transform="rotate(-90 69.5 45.2)">L2</text>
<text x="77.3" y="45.2" transform="rotate(-90 77.3 45.2)">L3</text>
<text x="93.5" y="45.2" transform="rotate(-90 93.5 45.2)">PE</text>
<text x="160.5" y="44.4" transform="rotate(-90 160.5 44.4)">L1</text>
<text x="168.6" y="44.8" transform="rotate(-90 168.6 44.8)">L2</text>
<text x="176.7" y="44.8" transform="rotate(-90 176.7 44.8)">L3</text>
<text x="269.9" y="44.8" transform="rotate(-90 269.9 44.8)">L1</text>
<text x="278" y="45.2" transform="rotate(-90 278 45.2)">L2</text>
<text x="286.1" y="45.2" transform="rotate(-90 286.1 45.2)">L3</text>
<text x="294.2" y="45.5" transform="rotate(-90 294.2 45.5)">PE</text>
</g>
<text font-size="5.3" x="80.8" y="44.1">N</text>
<g font-size="4.9">
<text x="64.9" y="64.6">2</text>
<text x="72.7" y="64.6">3</text>
<text x="88.9" y="64.6">5</text>
<text x="164" y="64.6">2</text>
<text x="172.2" y="64.6">3</text>
<text x="273.4" y="64.9">2</text>
<text x="281.5" y="64.9">3</text>
</g>
<g font-size="4.8">
<text x="386.1" y="17.3">ШАУ-ВОС-1</text>
<text x="45.3" y="67.5" transform="rotate(-90 45.3 67.5)">X1</text>
<text x="144.8" y="67.4" transform="rotate(-90 144.8 67.4)">X2</text>
<text x="254.2" y="67.8" transform="rotate(-90 254.2 67.8)">X3</text>
<text x="58.6" y="75.5" transform="rotate(-90 58.6 75.5)">1</text>
<text x="66.3" y="75.8" transform="rotate(-90 66.3 75.8)">2</text>
<text x="74" y="76.1" transform="rotate(-90 74 76.1)">3</text>
<text x="82.5" y="75.8" transform="rotate(-90 82.5 75.8)">4</text>
<text x="90.3" y="75.5" transform="rotate(-90 90.3 75.5)">5</text>
<text x="157.6" y="75.2" transform="rotate(-90 157.6 75.2)">1</text>
<text x="165.6" y="75.5" transform="rotate(-90 165.6 75.5)">2</text>
<text x="173.9" y="75.4" transform="rotate(-90 173.9 75.4)">3</text>
<text x="181.8" y="75.5" transform="rotate(-90 181.8 75.5)">4</text>
<text x="267" y="75.6" transform="rotate(-90 267 75.6)">1</text>
<text x="275" y="75.8" transform="rotate(-90 275 75.8)">2</text>
<text x="283.3" y="75.7" transform="rotate(-90 283.3 75.7)">3</text>
<text x="291.2" y="75.8" transform="rotate(-90 291.2 75.8)">4</text>
<text x="46.8" y="107.6">Н.ШАУ</text>
<text x="182.4" y="104.1">Н.М1</text>
<text x="289.9" y="104.2">Н.М2</text>
<text x="51.6" y="150.7" transform="rotate(-90 51.6 150.7)">ВВГнг(А)-LS 5х4</text>
<text x="294.6" y="153.9" transform="rotate(-90 294.6 153.9)">ВВГнг(А)-LS 4х1,5</text>
<text x="184.1" y="157.3" transform="rotate(-90 184.1 157.3)">ВВГнг(А)-LS 4х1,5</text>
<text x="45.4" y="166.5">от ВРУ-1</text>
<text x="159.9" y="180.5" transform="rotate(-90 159.9 180.5)">1</text>
<text x="167.9" y="180.7" transform="rotate(-90 167.9 180.7)">2</text>
<text x="176.1" y="180.6" transform="rotate(-90 176.1 180.6)">3</text>
<text x="183.9" y="180.7" transform="rotate(-90 183.9 180.7)">4</text>
<text x="269.3" y="180.8" transform="rotate(-90 269.3 180.8)">1</text>
<text x="277.3" y="181.1" transform="rotate(-90 277.3 181.1)">2</text>
<text x="285.5" y="181" transform="rotate(-90 285.5 181)">3</text>
<text x="293.3" y="181" transform="rotate(-90 293.3 181)">4</text>
</g>
<g font-size="4.7">
<text x="231.6" y="260.8">Изм. Кол.уч.</text>
<text x="251.1" y="261.1">Лист</text>
<text x="260.1" y="261.1">N док.</text>
<text x="273.3" y="261.1">Подп.</text>
<text x="285.6" y="261.1">Дата</text>
<text x="230.5" y="266.1">Разраб.</text>
<text x="250.5" y="266.1">Бакланов</text>
<text x="286.1" y="265.8">04.25</text>
<text x="365.4" y="266.1">Стадия</text>
<text x="382.7" y="266.1">Лист</text>
<text x="398.1" y="266.1">Листов</text>
<text x="230.3" y="270.9">Проверил</text>
<text x="250.5" y="271.1">Никулин</text>
<text x="286.1" y="270.8">04.25</text>
<text x="371.3" y="273">Р</text>
<text x="385.1" y="273">5.1</text>
<text x="401.2" y="273">10</text>
<text x="230.5" y="281">Н. контр.</text>
<text x="250.8" y="281.2">Шамова</text>
<text x="286.1" y="281.6">04.25</text>
<text x="230.3" y="285.9">ГИП</text>
<text x="250.5" y="286.1">Усвяцев</text>
<text x="286.1" y="285.8">04.25</text>
</g>
<g font-size="4.4">
<text x="80.8" y="64.6">4</text>
<text x="179.9" y="64.2">4</text>
<text x="289.6" y="64.6">4</text>
</g>
<g font-size="3.9">
<text x="308.1" y="270.6">Автоматизация технологии</text>
<text x="308" y="287.9">Схема внешних соединений</text>
<text x="320.5" y="283.7">ШАУ-ВОС-1</text>
</g>
<g font-size="3.5">
<text x="56.8" y="64.2">1</text>
<text x="155.9" y="63.9">1</text>
<text x="265.3" y="64.2">1</text>
<text x="297.7" y="254.9">«Модернизация объекта «Здание вооочистных сооружений» в с. Панаевск»</text>
</g>
</svg>
